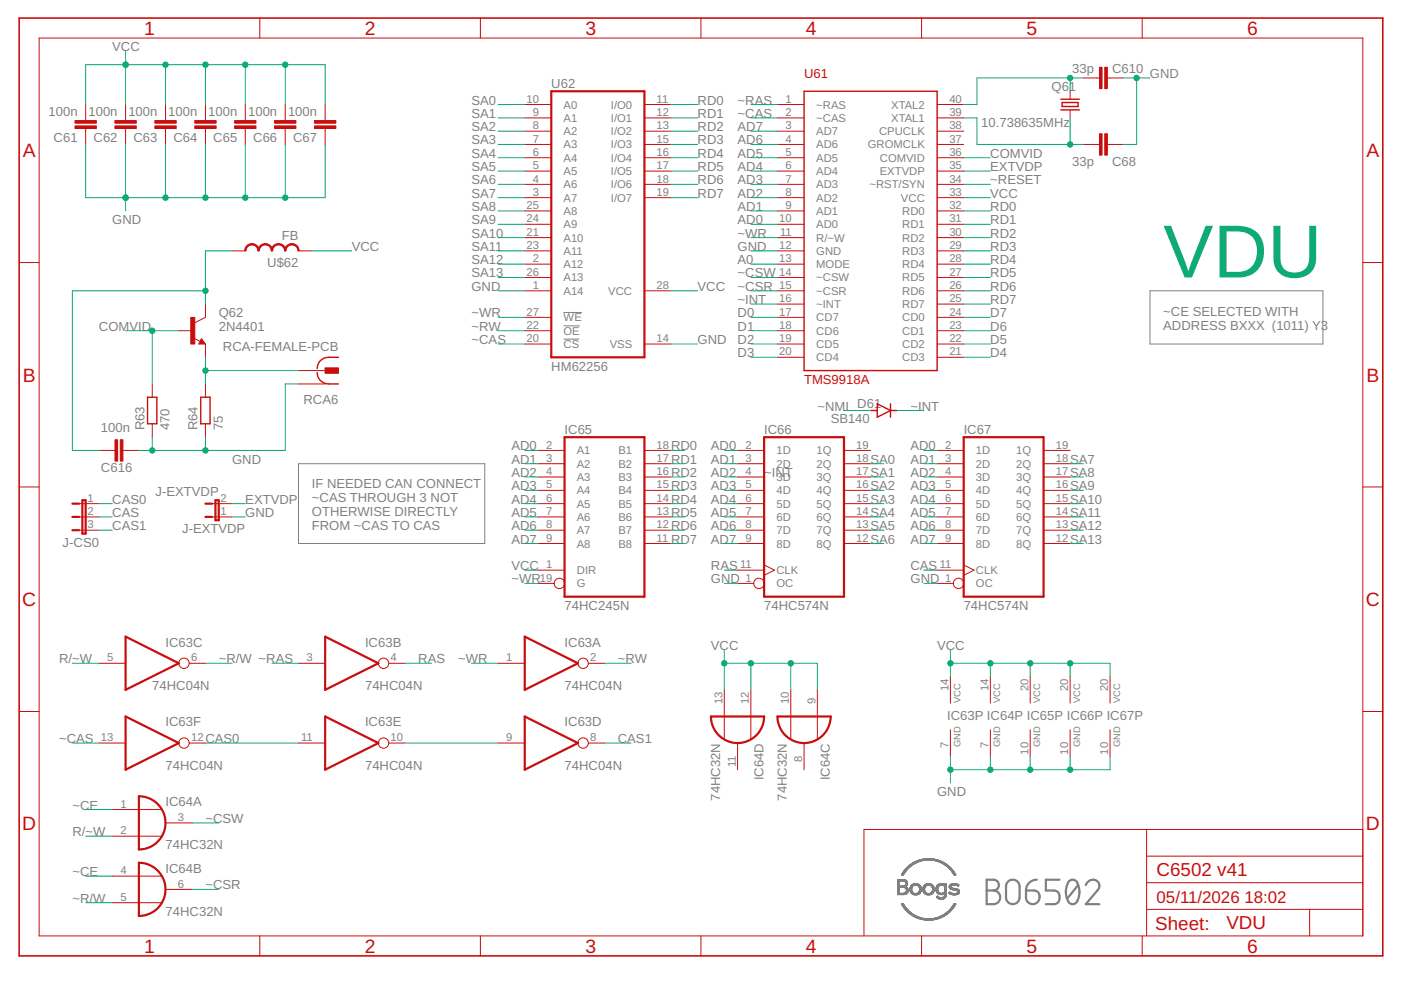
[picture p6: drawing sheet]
<svg xmlns="http://www.w3.org/2000/svg" width="297mm" height="210mm" viewBox="0 0 297 210" stroke-linecap="round" stroke-linejoin="round" font-family="sans-serif">
<g fill="none" stroke="#808080" stroke-width=".21">
<path d="M119.5 66.3h3.9M119.5 69.1h3.4M119.5 71.9h3.3M243.8 61.7h36.7v11.2h-36.7zM63.3 98.3h39.5v16.9h-39.5zM190.4 189.7h1.2M190.4 189.5h1.8M190.4 189.4h1.9M190.4 189.3h.3M190.4 189.2h.3M190.4 189.1h.3M190.4 189h.3"/>
<path d="M190.4 188.9h.3M190.4 188.8h.3M190.4 188.7h.3M190.4 188.6h.3M190.4 188.5h.3M190.4 188.4h.3M190.4 188.3h.3M190.4 188.2h.3M190.4 188.1h1.8M190.4 188l1.8 .1M190.4 188h1.6M190.4 187.8h1.8"/>
<path d="M190.4 187.8h.3M190.4 187.7h.3M190.4 187.6h.3M190.4 187.5h.3M190.4 187.4h.3M190.4 187.3h.3M190.4 187.2h.3M190.4 187.1h.3M190.4 187h.3M190.4 186.9h.3M190.4 186.8h.3M190.4 186.8h1.9"/>
<path d="M190.4 186.7l1.8 .1M190.4 186.7h1.8M190.4 186.6h1.7M190.4 186.6h1.6M190.4 186.5h1.5M191.1 191.6l.5 .1M191.1 185.5h.4M191.2 191.7h.4M191.2 191.7l.4 .1M191.2 185.4h.4M191.2 191.8h.4M191.2 185.3h.4"/>
<path d="M191.2 191.9h.5M191.3 191.9h.4M191.3 192h.4M191.3 185.2h.4M191.3 192h.5M191.4 192.1h.4M191.4 192.1l.5 .1M191.4 192.2h.5M191.4 188.2h.9M191.4 185h.5M191.5 192.2l.4 .1M191.5 184.9h.4"/>
<path d="M191.5 192.3h.5M191.6 192.3l.4 .1M191.6 185.4l-.5 .1M191.6 192.4h.4M191.6 186.8h.7M191.6 192.4h.5M191.6 185.3l-.4 .1M191.7 192.5h.4M191.7 185.3h-.4M191.7 192.6h.5M191.8 185.1l-.5 .1M191.8 192.7h.4"/>
<path d="M191.8 188.2h.5M191.8 186.9h.5M191.8 185.1h-.5M191.8 192.7h.5M191.8 185l-.4 .1M191.9 186.9h.5M191.9 192.8h.4M191.9 189.6l-1.5 .1M191.9 188.3h.5M191.9 192.8h.5M191.9 187h.5M191.9 184.9h-.4"/>
<path d="M192 192.9h.4M192 187.6h.4M192 187h.4M192 184.8h-.5M192 192.9l.5 .1M192 188.3h.4M192 189.6h-1.6M192 189.2h.5M192 187.5h.4M192 187.1h.4M192 184.8h-.4M192 188.4h.4"/>
<path d="M192.1 193h.5M192.1 189.1h.4M192.1 187.9l-1.7 .1M192.1 187.4h.3M192.1 187.3h.3M192.1 187.2h.3M192.1 184.7h-.5M192.1 188.4h.4M192.1 193l.5 .1M192.1 188.5h.4M192.1 189h.4M192.2 193.1h.5"/>
<path d="M192.2 189.5l-1.8 .1M192.2 189h.3M192.2 188.6h.3M192.2 188.5h.3M192.2 187.9h-1.8M192.2 184.6h-.5M192.2 188.9h.3M192.2 193.1l.5 .1M192.2 188.8h.3M192.2 188.7h.3M192.2 184.5h-.4M192.3 193.2h.5"/>
<path d="M192.3 187.8h-.6M192.3 184.4l-.5 .1M192.3 189.4l-1.9 .1M192.3 193.2l.5 .1M192.3 187.7l-.5 .1M192.3 184.4h-.4M192.4 193.3h.5M192.4 187.7h-.5M192.4 184.3l-.5 .1M192.4 193.3l.6 .1M192.4 189.3l-.7 .1M192.4 187.6h-.4"/>
<path d="M192.4 189.3h-.5M192.4 184.3h-.5M192.4 189.2l-.5 .1M192.5 184.2l-.5 .1M192.5 193.4h.5M192.5 193.4l.6 .1M192.5 184.2h-.5M192.6 184.1h-.5M192.6 193.5h.5M192.7 193.5l.5 .1M192.7 184h-.5M192.7 193.6h.6"/>
<path d="M192.8 193.7h.6M192.8 183.9h-.5M192.9 183.9h-.6M192.9 183.4h.6M192.9 193.8h.6M192.9 183.8h-.5M192.9 188.7h.4M192.9 188.6h.4M192.9 188.5h.4M192.9 188.4h.4M193 188.9h.4M193 188.8h.3"/>
<path d="M193 188.7h.3M193 188.3h.3M193 188.2h.3M193 193.8h.6M193 189h.4M193 188.1h.4M193 183.7l-.6 .1M193 189.1h.4M193 189.1h.5M193 188h.4M193 183.7h-.5M193.1 193.9h.6"/>
<path d="M193.1 189.2h.4M193.1 187.9h.4M193.1 189.2l.5 .1M193.1 189.3h.5M193.1 183.6l-.5 .1M193.1 193.9l.7 .1M193.2 189.3l.5 .1M193.2 183.6h-.6M193.2 194h.7M193.2 189.4h.6M193.3 189.4h1.7M193.3 183.5l-.6 .1"/>
<path d="M193.3 194l.7 .1M193.3 187.6h1.7M193.3 189.5h1.6M193.3 183.5h-.5M193.4 188.2h-.4M193.4 187.6h1.5M193.4 194.1h.7M193.4 189.5h1.5M193.4 188l-.4 .1M193.4 187.5h1.4M193.4 183.4l-.6 .1M193.5 194.1l.7 .1"/>
<path d="M193.5 189.6h1.3M193.5 187.9l-.5 .1M193.5 187.5h1.3M193.6 189.6h1.1M193.6 194.2h.7M193.6 187.8l-.5 .1M193.6 183.3l-.6 .1M193.6 183.3h-.6M193.7 194.2l.7 .1M193.7 187.8h-.6M193.7 187.4h.9M193.7 189.7h.9"/>
<path d="M193.7 183.2l-.6 .1M193.8 194.3h.7M193.8 187.7l-.6 .1M193.8 187.4h.7M193.8 183.2h-.6M193.8 194.4h.9M193.9 189.7h.5M193.9 183.1l-.6 .1M194 194.4h.8M194 187.7h-.8M194 183.1h-.7M194.1 194.5h.9"/>
<path d="M194.1 183h-.7M194.2 194.5h.9M194.2 183h-.7M194.3 194.6h1M194.3 187.7h.7M194.4 182.9h-.8M194.4 194.6h1.1M194.4 182.9h-.7M194.5 187.7l.6 .1M194.5 194.7h1.3M194.6 182.8h-.8M194.6 187.8h.5"/>
<path d="M194.7 187.8l.5 .1M194.7 194.7l1.3 .1M194.7 182.8h-.8M194.8 187.9h.4M194.8 187.9l.4 .1M194.8 194.8h4.2M194.8 188h.4M194.9 189.1h.3M194.9 188l.4 .1M194.9 182.7h-.9M194.9 189h.4M194.9 188.2h.4"/>
<path d="M194.9 188.1h.4M194.9 182.4h4M194.9 188.8h.4M194.9 188.3h.4M195 188.8h.3M195 188.4h.3M195 188.3h.3M195 188.7h.3M195 188.6h.3M195 188.5h.3M195 182.6l-.9 .1M195 194.8h3.8"/>
<path d="M195 182.3h3.8M195.1 189.4h-.7M195.1 189.3l-.6 .1M195.1 189.3h-.5M195.2 189.2l-.5 .1M195.2 194.9h3.4M195.2 189.2h-.4M195.2 182.6h-1M195.2 189.1h-.4M195.3 189h-.4M195.3 182.2h3.2M195.3 188.9h-.4"/>
<path d="M195.3 182.5l-1 .1M195.4 194.9h3M195.5 182.2h2.8M195.6 195h2.6M195.6 182.5h-1.2M195.7 188.7h.3M195.7 188.6h.3M195.7 188.5h.3M195.7 188.4h.3M195.7 188.8h.3M195.7 188.3h.3M195.7 188.9h.4"/>
<path d="M195.7 188.8h.4M195.7 188.2h.4M195.7 189h.4M195.7 189.1h.5M195.7 182.1h2.3M195.8 188h.4M195.8 189.1h.4M195.8 189.2h.5M195.9 189.3h.5M195.9 182.4l-1.3 .1M195.9 189.3l.6 .1M196 189.4h.6"/>
<path d="M196 189.4h1.7M196 182.1h1.8M196 195.1h1.8M196.1 189.5h1.6M196.1 188.3h-.4M196.1 187.6h1.6M196.1 189.5h1.5M196.1 188.1h-.4M196.2 188l-.5 .1M196.2 187.5h1.4M196.2 189.6h1.3M196.2 188h-.4"/>
<path d="M196.2 187.5h1.3M196.3 187.9h-.5M196.3 182.4h-1.6M196.3 189.6h1.1M196.3 187.8l-.5 .1M196.4 187.8h-.5M196.4 187.4h1M196.4 195.1h1M196.4 189.7h.9M196.5 187.7l-.6 .1M196.5 187.4h.7M196.6 189.7h.5"/>
<path d="M196.7 187.7h-.7M197 187.7h.8M197.2 189.4h.6M197.3 187.7h.5M197.4 187.8h.5M197.4 189.3h.5M197.4 187.8l.5 .1M197.5 187.9h.4M197.5 187.9h.5M197.5 182.4h1.6M197.6 188h.4M197.6 188.1h.4"/>
<path d="M197.7 188.9h.3M197.7 188.2h.3M197.7 188.8h.4M197.7 188.3h.4M197.7 187.6h-1.7M197.7 188.7h.4M197.7 188.6h.4M197.7 188.5h.4M197.7 188.4h.4M197.8 189.3l-.5 .1M197.9 189.2l-.5 .1M197.9 182.4l1.3 .1"/>
<path d="M198 189.2h-.5M198 189.1h-.5M198 189.1h-.4M198 189h-.4M198 189h-.3M198.1 188.8l-.4 .1M198.2 182.5h1.2M198.5 188.8h.3M198.5 188.7h.3M198.5 188.6h.3M198.5 188.5h.3M198.5 188.4h.3"/>
<path d="M198.5 182.5l1 .1M198.5 188.3h.3M198.5 189h.4M198.5 188.9h.4M198.5 188.1h.4M198.5 190.2h.6M198.5 189.1h.4M198.6 190.1h.3M198.6 189.1h.4M198.6 190.2h.5M198.6 189.2h.4M198.6 187.9h.4"/>
<path d="M198.6 182.6h1M198.6 190.3h.7M198.6 189.2h.5M198.6 189.3h.6M198.7 190.3h1.7M198.7 190h.1M198.7 189.3l.6 .1M198.7 190.4h1.7M198.8 190h.1M198.8 189.4h1.8M198.8 190.4h1.5M198.8 182.6l.9 .1"/>
<path d="M198.8 188.3h-.3M198.8 187.6h1.8M198.9 190.5h1.3M198.9 189.5h1.7M198.9 188.2h-.4M198.9 189.5h1.3M198.9 188l-.4 .1M198.9 182.7h.9M198.9 188h-.4M199 190.5h1.1M199 187.9l-.4 .1M199 187.5h1.2"/>
<path d="M199.1 190.6h.9M199.1 189.6h1M199.1 194.7l-1.3 .1M199.1 187.8l-.5 .1M199.1 182.8h.8M199.1 187.8h-.4M199.1 187.4h.9M199.2 189.6h.8M199.2 182.8h.8M199.2 187.7l-.5 .1M199.3 194.7h-1.3M199.3 187.4h.6"/>
<path d="M199.3 190.6h.5M199.3 182.9h.8M199.4 194.6h-1.1M199.4 189.7h.4M199.4 182.9h.8M199.5 187.7h-.8M199.5 194.6h-1M199.6 183h.7M199.6 194.5h-.9M199.7 183h.7M199.7 194.5h-.9M199.8 187.7h.8"/>
<path d="M199.8 183.1h.6M199.8 194.4h-.8M199.9 189.4h.7M199.9 183.1l.7 .1M200 194.4h-.9M200 183.2h.6M200 187.7h.6M200 189.3h.6M200 194.3h-.7M200.1 183.2l.6 .1M200.1 190.1h.4M200.1 189.3h.5"/>
<path d="M200.1 187.8h.5M200.2 194.2l-.8 .1M200.2 190.1h.4M200.2 187.8h.4M200.2 183.3h.5M200.2 193.8h.6M200.2 190h.4M200.2 189.2h.4M200.2 194.2h-.7M200.2 183.3l.7 .1M200.2 189.9h.4M200.2 189.1h.4"/>
<path d="M200.2 187.9h.4M200.3 189.9h.3M200.3 189.8h.3M200.3 189.7h.3M200.3 189.6h.3M200.3 189.5h.3M200.3 189.1h.3M200.3 189h.3M200.3 188.9h.3M200.3 188.8h.3M200.3 188.7h.3M200.3 188.6h.3"/>
<path d="M200.3 188.5h.3M200.3 188.4h.3M200.3 188.3h.3M200.3 188.2h.3M200.3 188.1h.3M200.3 188h.3M200.3 187.9h.3M200.3 187.5h.3M200.3 187.4h.3M200.3 183.4h.6M200.3 194.1l-.7 .1M200.4 183.4l.6 .1"/>
<path d="M200.4 194.1h-.7M200.4 190.3h-.6M200.5 183.5h.5M200.5 194l-.7 .1M200.5 190.2h-.5M200.5 183.5l.6 .1M200.6 194h-.7M200.6 189.9l-.4 .1M200.6 183.6h.6M200.6 189.7l-.3 .1M200.6 187.6h-1.8M200.6 187.5h-1.7"/>
<path d="M200.7 193.9l-.7 .1M200.7 183.6l.5 .1M200.7 193.9h-.6M200.7 183.7h.6M200.8 183.7l.6 .1M200.9 183.8h.5M200.9 193.8h-.6M200.9 183.9h.6M201 193.7h-.6M201 183.9h.5M201 184h.6M201.1 193.6h-.6"/>
<path d="M201.1 184h.5M201.1 193.5l-.5 .1M201.2 189.4h2.1M201.2 189.4h.8M201.2 184.1h.5M201.2 193.5h-.5M201.2 189.3l.6 .1M201.2 189.3h.5M201.3 193.5h-.6M201.3 193h.4M201.3 189.5h2M201.3 189.2l.3 .1"/>
<path d="M201.3 188.1h.3M201.3 188l.3 .1M201.3 188h.3M201.3 187.9h.3M201.3 184.2h.5M201.3 188.2h.4M201.3 189.2h.2M201.3 189.1h.1M201.3 188.3h.7M201.3 188.2h.5M201.3 193.4h-.5M201.3 189.5h1.9"/>
<path d="M201.3 188.3h.9M201.3 184.2l.5 .1M201.4 193.3l-.6 .1M201.4 188.4h1.2M201.4 184.3h.4M201.4 187.6h1.9M201.4 193.3h-.5M201.4 188.4h1.4M201.4 184.3l.5 .1M201.5 188.5h1.6M201.5 184.4h.5M201.5 193.2l-.5 .1"/>
<path d="M201.5 189.6h1.6M201.5 193.2h-.5M201.5 187.5h1.7M201.5 184.4l.5 .1M201.6 184.5h.4M201.6 193.1l-.5 .1M201.6 188.5l1.5 .1M201.6 187.5h1.5M201.6 189.6h1.4M201.6 184.6h.5M201.6 193.1h-.5M201.6 192.6h.5"/>
<path d="M201.6 187.9l-.3 .1M201.7 188.6h1.5M201.7 193l-.5 .1M201.7 187.8l-.4 .1M201.7 184.7h.4M201.7 187.8h-.4M201.7 187.4h1.2M201.7 184.7h.5M201.8 192.9l-.5 .1M201.8 184.8h.4M201.8 189.7h1M201.8 184.8h.5"/>
<path d="M201.8 192.9h-.4M201.8 188.6h1.5M201.9 192.8h-.5M201.9 187.7l-.6 .1M201.9 184.9h.4M201.9 192.8h-.4M201.9 187.4h.9M201.9 185h.5M202 192.2h.4M202 185l.4 .1M202 192.7h-.5M202 185.1h.4"/>
<path d="M202 192.6h-.4M202 192h.5M202 189.7h.6M202 188.7h1.3M202 185.1h.5M202.1 191.9h.4M202.1 185.2h.4M202.1 185.2l.4 .1M202.1 192.5h-.4M202.1 187.7h-.8M202.1 185.3h.5M202.2 191.8h.4"/>
<path d="M202.2 192.4l-.5 .1M202.2 185.3l.4 .1M202.2 192.4h-.5M202.2 185.4h.4M202.2 185.4l.4 .1M202.2 192.3l-.4 .1M202.3 185.5h.4M202.3 192.3h-.5M202.3 192.2l-.4 .1M202.4 192.2h-.5M202.4 192.1h-.4M202.5 192h-.4"/>
<path d="M202.5 188.7h.8M202.5 191.9h-.4M202.5 187.7h.8M202.6 191.7l-.4 .1M202.6 191.7h-.4M202.7 191.6l-.5 .1M202.7 188.8h.7M202.8 187.7h.5M202.9 188.8h.5M203 189.3h.4M203 188.9h.4M203 187.8h.2"/>
<path d="M203.1 189h.3M203.1 187.8h.1M203.1 189.1h.3M203.3 189.4h-.5M203.4 189.3l-.5 .1M203.4 189.2l-.4 .1M203.4 189.2h-.3"/>
</g>
<path d="M209.2 186.5h1.4a1.14 1.14 0 0 1 1.2 1.2 1.14 1.14 0 0 1-1.2 1.1 1.45 1.45 0 0 1 1.5 1.5 1.45 1.45 0 0 1-1.5 1.4h-1.4zM209.2 188.8h1.4M213.8 186.8a1.45 1.45 0 0 1 1.6-.1 1.45 1.45 0 0 1 .8 1.3v2.3a1.44 1.44 0 0 1-1.5 1.4 1.44 1.44 0 0 1-1.4-1.4v-2.7zM217.5 188.8h1.7a1.45 1.45 0 0 1 1.2 1.6 1.45 1.45 0 0 1-1.5 1.3 1.45 1.45 0 0 1-1.4-1.4zM219.8 186.5a2.26 2.26 0 0 0-2.3 2.3M224.6 186.5h-2.9v2.3h1.8a1.48 1.48 0 0 1 1.2 1.5 1.48 1.48 0 0 1-1.2 1.4h-1.8M226.7 186.8a1.17 1.17 0 0 1 1.2-.2 1.17 1.17 0 0 1 .7 1.1 3.8 3.8 0 0 1-.7 3.9 1.19 1.19 0 0 1-1.7-1.1 4.2 4.2 0 0 1 .5-3.7zM228.6 187.7l-2.3 2.8M230.2 187.7a1.43 1.43 0 0 1 1.8-1.2 1.43 1.43 0 0 1 1 1.9l-2.8 3.3h2.9" fill="none" stroke="#808080" stroke-width=".47"/>
<g fill="none" stroke="#c90d0c" stroke-width=".21">
<path d="M8.3 8.1h280.6v190.3h-280.6zM55.1 3.8v4.3M101.9 3.8v4.3M148.6 3.8v4.3M195.4 3.8v4.3M226.9 19.3v1.7M229.7 16.5h3.4M234.8 16.5h3.4M242.2 3.8v4.3M18.2 22.2v3.3M18.2 27.2v3.4M26.6 22.2v3.3"/>
<path d="M26.6 27.2v3.4M35.1 22.2v3.3M35.1 27.2v3.4M43.6 22.2v3.3M43.6 27.2v3.4M52 22.2v3.3M52 27.2v3.4M60.5 22.2v3.3M60.5 27.2v3.4M68.9 22.2v3.3M68.9 27.2v3.4M111.3 22.2h5.6"/>
<path d="M111.3 25h5.6M111.3 27.8h5.6M111.3 30.6h5.6M111.3 33.4h5.6M111.3 36.3h5.6M111.3 39.1h5.6M136.6 22.2h5.7M136.6 25h5.7M136.6 27.8h5.7M136.6 30.6h5.7M136.6 33.4h5.7M136.6 36.3h5.7"/>
<path d="M136.6 39.1h5.7M164.8 22.2h5.7M164.8 25h5.7M164.8 27.8h5.7M164.8 30.6h5.7M164.8 33.4h5.7M164.8 36.3h5.7M164.8 39.1h5.7M198.7 22.2h5.6M198.7 25h5.6M198.7 27.8h5.6M198.7 30.6h5.6"/>
<path d="M198.7 33.4h5.6M198.7 36.3h5.6M198.7 39.1h5.6M226.9 23.3v1.7M229.7 30.6h3.4M234.8 30.6h3.4M4.1 55.7h4.2M49.2 53.2h2.8M63.3 53.2h2.8M111.3 41.9h5.6M111.3 44.7h5.6M111.3 47.6h5.6"/>
<path d="M111.3 50.4h5.6M111.3 53.2h5.6M111.3 56h5.6M111.3 58.8h5.6M136.6 41.9h5.7M164.8 41.9h5.7M164.8 44.7h5.7M164.8 47.6h5.7M164.8 50.4h5.7M164.8 53.2h5.7M164.8 56h5.7M164.8 58.8h5.7"/>
<path d="M198.7 41.9h5.6M198.7 44.7h5.6M198.7 47.6h5.6M198.7 50.4h5.6M198.7 53.2h5.6M198.7 56h5.6M198.7 58.8h5.6M288.9 55.7h4.3M37.9 70.1h2.8M41.1 71.7l1.3 .7M42.7 71.8l.9 1.1h-1.5zM43.6 64.5v2.8l-2.3 1.1"/>
<path d="M43.6 72.9v2.9M63.3 78.6h5.6M111.3 61.7h5.6M111.3 67.3h5.6M111.3 70.1h5.6M111.3 72.9h5.6M136.6 61.7h5.7M136.6 72.9h5.7M164.8 61.7h5.7M164.8 64.5h5.7M164.8 67.3h5.7M164.8 70.1h5.7"/>
<path d="M164.8 72.9h5.7M164.8 75.8h5.7M198.7 61.7h5.6M198.7 64.5h5.6M198.7 67.3h5.6M198.7 70.1h5.6M198.7 72.9h5.6M198.7 75.8h5.6M21 95.5h3.4M26.1 95.5h3.3M32.3 81.4v2.8M32.3 89.9v2.8"/>
<path d="M43.6 81.4v2.8M43.6 89.9v2.8M63.3 81.4h5.6M114.1 95.5h5.6M114.1 98.3h5.6M136.6 95.5h5.7M136.6 98.3h5.7M156.4 95.5h5.6M156.4 98.3h5.6M178.9 95.5h5.7M178.9 98.3h5.7M198.7 95.5h5.6"/>
<path d="M198.7 98.3h5.6M221.3 95.5h5.6M221.3 98.3h5.6M4.1 103.3h4.2M16.8 112.4h4.2M16.8 109.6h4.2M16.8 106.8h4.2M45 109.6h4.2M45 106.8h4.2M114.1 112.4h5.6M114.1 109.6h5.6M114.1 106.8h5.6"/>
<path d="M114.1 101.1h5.6M114.1 104h5.6M114.1 115.2h5.6M136.6 112.4h5.7M136.6 109.6h5.7M136.6 106.8h5.7M136.6 101.1h5.7M136.6 104h5.7M136.6 115.2h5.7M156.4 112.4h5.6M156.4 109.6h5.6M156.4 106.8h5.6"/>
<path d="M156.4 101.1h5.6M156.4 104h5.6M156.4 115.2h5.6M162 119.8l2.2 1.1-2.2 1.1M178.9 112.4h5.7M178.9 109.6h5.7M178.9 106.8h5.7M178.9 101.1h5.7M178.9 104h5.7M178.9 115.2h5.7M198.7 112.4h5.6M198.7 109.6h5.6"/>
<path d="M198.7 106.8h5.6M198.7 101.1h5.6M198.7 104h5.6M198.7 115.2h5.6M204.3 119.8l2.2 1.1-2.2 1.1M221.3 112.4h5.6M221.3 109.6h5.6M221.3 106.8h5.6M221.3 101.1h5.6M221.3 104h5.6M221.3 115.2h5.6M288.9 103.3h4.3"/>
<path d="M114.1 123.7h3.4M114.1 120.9h5.6M156.4 123.7h3.4M156.4 120.9h5.6M198.7 123.7h3.4M198.7 120.9h5.6M4.1 150.9h4.2M21 140.6h5.6M21 157.5h5.6M40.1 140.6h3.5M40.1 157.5h3.5M63.3 140.6h5.6"/>
<path d="M63.3 157.5h5.6M82.4 140.6h3.5M82.4 157.5h3.5M105.6 140.6h5.7M105.6 157.5h5.7M124.7 140.6h3.5M124.7 157.5h3.5M153.6 146.3v10.4M156.4 157.5v5.7M159.2 146.3v10.4M167.7 146.3v10.4M170.5 157.5v5.7"/>
<path d="M173.3 146.3v10.4M201.5 143.4v5.7M201.5 154.7v5.7M210 143.4v5.7M210 154.7v5.7M218.4 143.4v5.7M218.4 154.7v5.7M226.9 143.4v5.7M226.9 154.7v5.7M235.4 143.4v5.7M235.4 154.7v5.7M288.9 150.9h4.3"/>
<path d="M23.8 171.6h10.4M23.8 177.3h10.4M35.1 174.5h5.6M243.1 175.9v22.5M288.9 175.9h-105.7v22.5M23.8 185.8h10.4M23.8 191.4h10.4M35.1 188.6h5.6M55.1 198.4v4.3M101.9 198.4v4.3M148.6 198.4v4.3M195.4 198.4v4.3"/>
<path d="M242.2 198.4v4.3M243.1 192.8h45.8M243.1 187.2h45.8M243.1 181.5h45.8M277.7 192.8v5.6"/>
<circle cx="118.6" cy="123.7" r="1.1"/>
<circle cx="160.9" cy="123.7" r="1.1"/>
<circle cx="203.2" cy="123.7" r="1.1"/>
<circle cx="39" cy="157.5" r="1.1"/>
<circle cx="39" cy="140.6" r="1.1"/>
<circle cx="81.3" cy="140.6" r="1.1"/>
<circle cx="81.3" cy="157.5" r="1.1"/>
<circle cx="123.6" cy="157.5" r="1.1"/>
<circle cx="123.6" cy="140.6" r="1.1"/>
</g>
<path d="M4.1 3.8h289.1v198.9h-289.1z" fill="none" stroke="#c90d0c" stroke-width=".34"/>
<g fill="#c90d0c" stroke="#c90d0c" stroke-width=".21">
<path d="M24.4 25.6h4.5v.5h-4.5z"/>
<path d="M24.4 26.7h4.5v.5h-4.5z"/>
<path d="M15.9 25.6h4.5v.5h-4.5z"/>
<path d="M15.9 26.7h4.5v.5h-4.5z"/>
<path d="M32.8 25.6h4.6v.5h-4.6z"/>
<path d="M32.8 26.7h4.6v.5h-4.6z"/>
<path d="M41.3 25.6h4.5v.5h-4.5z"/>
<path d="M41.3 26.7h4.5v.5h-4.5z"/>
<path d="M49.7 25.6h4.6v.5h-4.6z"/>
<path d="M49.7 26.7h4.6v.5h-4.6z"/>
<path d="M58.2 25.6h4.5v.5h-4.5z"/>
<path d="M58.2 26.7h4.5v.5h-4.5z"/>
<path d="M66.7 25.6h4.5v.5h-4.5z"/>
<path d="M66.7 26.7h4.5v.5h-4.5z"/>
<path d="M233.1 14.3h.6v4.5h-.6z"/>
<path d="M234.2 14.3h.6v4.5h-.6z"/>
<path d="M233.1 28.4h.6v4.5h-.6z"/>
<path d="M234.2 28.4h.6v4.5h-.6z"/>
<path d="M24.4 93.2h.5v4.6h-.5z"/>
<path d="M25.5 93.2h.6v4.6h-.6z"/>
<path d="M40.4 67.3h.9v5.6h-.9z"/>
<path d="M68.9 78h2.9v1.1h-2.9z"/>
</g>
<g fill="none" stroke="#c90d0c" stroke-width=".3">
<path d="M170.5 19.3h28.2v59.3h-28.2zM224.9 21h4M224.9 23.3h4M225.2 21.7h3.4v.9h-3.4zM42.7 72.4l.1 .3h-.4l.3-.6 .6 .7h-.9M67.2 79a2.4 2.4 0 0 0 2.4 2.4h2.2M71.8 75.8h-2.2a2.4 2.4 0 0 0-2.4 2.3M31.3 84.2h2v5.7h-2zM42.6 84.2h1.9v5.7h-1.9zM184.6 87h1.4M186 85.6l2.8 1.4-2.8 1.5zM188.8 85.6v2.9"/>
<path d="M188.8 87h1.4"/>
</g>
<g fill="none" stroke="#c90d0c" stroke-width=".47">
<path d="M116.9 19.3h19.7v56.5h-19.7zM119.7 92.7h16.9v33.8h-16.9zM162 92.7h16.9v33.8h-16.9zM204.3 92.7h17v33.8h-17zM15.3 112.4h1.5M15.3 109.6h1.5M15.3 106.8h1.5M17.5 106.1h.7v7h-.7zM43.6 109.6h1.4M43.6 106.8h1.4M45.7 106.1h.7v4.2h-.7zM26.6 135l11.3 5.6-11.3 5.7z"/>
<path d="M68.9 135l11.3 5.6-11.3 5.7zM111.3 135l11.2 5.6-11.2 5.7zM26.6 151.9l11.3 5.6-11.3 5.7zM68.9 151.9l11.3 5.6-11.3 5.7zM111.3 151.9l11.2 5.6-11.2 5.7zM150.7 151.9h11.3a5.6 5.6 0 0 1-5.6 5.7 5.6 5.6 0 0 1-5.7-5.7zM164.8 151.9h11.3a5.6 5.6 0 0 1-5.6 5.7 5.6 5.6 0 0 1-5.7-5.7zM29.4 168.8a5.6 5.6 0 0 1 5.7 5.7 5.6 5.6 0 0 1-5.7 5.6zM29.4 182.9a5.6 5.6 0 0 1 5.7 5.7 5.6 5.6 0 0 1-5.7 5.6z"/>
</g>
<g fill="#c90d0c" stroke="#c90d0c" stroke-width=".21">
<path d="M52.3 52.1l.6-.4 .5-.1v.3l-.8 .3-.3 .4-.1 .6h-.3v-.5z" fill-rule="evenodd"/>
<path d="M53.4 51.6a1.52 1.52 0 0 1 1.6 1.6h-.3l-.3-.8-.4-.4-.6-.1z" fill-rule="evenodd"/>
<path d="M55.1 52.1l.6-.4 .5-.1v.3l-.7 .3-.4 .4-.1 .6h-.3l.1-.5z" fill-rule="evenodd"/>
<path d="M56.2 51.6a1.55 1.55 0 0 1 1.6 1.6h-.3l-.3-.8-.4-.4-.6-.1z" fill-rule="evenodd"/>
<path d="M58 52.1l.5-.4 .6-.1v.3l-.6 .1-.4 .4-.3 .8h-.3l.1-.5z" fill-rule="evenodd"/>
<path d="M59.1 51.6a1.52 1.52 0 0 1 1.5 1.6h-.3l-.3-.8-.4-.4-.5-.1z" fill-rule="evenodd"/>
<path d="M60.8 52.1l.6-.4 .5-.1v.3l-.6 .1-.4 .4-.3 .8h-.3l.1-.5z" fill-rule="evenodd"/>
<path d="M61.9 51.6a1.52 1.52 0 0 1 1.5 1.6h-.2l-.3-.8-.5-.4-.5-.1z" fill-rule="evenodd"/>
</g>
<g fill="none" stroke="#0dab76" stroke-width=".21">
<path d="M26.6 10.9v11.3M35.1 13.7v8.5M43.6 13.7v8.5M52 13.7v8.5M60.5 13.7v8.5M226.9 16.5v2.8M229.7 16.5h-22.6v5.7h-2.8M238.2 16.5h5.6M241 16.5v14.1h-2.8M18.2 30.6v11.3h50.7v-11.3M18.2 22.2v-8.5h50.7v8.5M26.6 30.6v14.1"/>
<path d="M35.1 30.6v11.3M43.6 30.6v11.3M52 30.6v11.3M60.5 30.6v11.3M105.6 30.6h5.7M105.6 22.2h5.7M105.6 25h5.7M105.6 27.8h5.7M105.6 33.4h5.7M105.6 36.3h5.7M105.6 39.1h5.7M142.3 30.6h5.6"/>
<path d="M142.3 22.2h5.6M142.3 25h5.6M142.3 27.8h5.6M142.3 33.4h5.6M142.3 36.3h5.6M142.3 39.1h5.6M159.2 30.6h5.6M159.2 22.2h5.6M159.2 25h5.6M159.2 27.8h5.6M159.2 33.4h5.6M159.2 36.3h5.6"/>
<path d="M159.2 39.1h5.6M204.3 25h2.8v5.6h22.6M204.3 33.4h5.7M204.3 36.3h5.7M204.3 39.1h5.7M226.9 25v5.6M49.2 53.2h-5.6v11.3M66.1 53.2h8.5M105.6 56h5.7M105.6 41.9h5.7M105.6 53.2h5.7M105.6 44.7h5.7"/>
<path d="M105.6 47.6h5.7M105.6 50.4h5.7M105.6 58.8h5.7M142.3 41.9h5.6M159.2 56h5.6M159.2 41.9h5.6M159.2 53.2h5.6M159.2 44.7h5.6M159.2 47.6h5.6M159.2 50.4h5.6M159.2 58.8h5.6M204.3 56h5.7"/>
<path d="M204.3 41.9h5.7M204.3 53.2h5.7M204.3 44.7h5.7M204.3 47.6h5.7M204.3 50.4h5.7M204.3 58.8h5.7M26.6 70.1h11.3M32.3 70.1v11.3M43.6 75.8v5.6M43.6 61.7h-28.3v33.8h5.7M43.6 78.6h19.7M105.6 67.3h5.7"/>
<path d="M105.6 70.1h5.7M105.6 72.9h5.7M105.6 61.7h5.7M142.3 72.9h5.6M142.3 61.7h5.6M159.2 67.3h5.6M159.2 70.1h5.6M159.2 72.9h5.6M159.2 75.8h5.6M159.2 61.7h5.6M159.2 64.5h5.6M204.3 67.3h5.7"/>
<path d="M204.3 70.1h5.7M204.3 72.9h5.7M204.3 75.8h5.7M204.3 61.7h5.7M204.3 64.5h5.7M32.3 92.7v2.8M43.6 92.7v2.8M63.3 81.4h-2.8v14.1h-31.1M111.3 95.5h2.8M111.3 98.3h2.8M142.3 95.5h2.8M142.3 98.3h2.8"/>
<path d="M153.6 95.5h2.8M153.6 98.3h2.8M178.9 87h5.7M184.6 98.3h2.8M190.2 87h5.7M195.9 95.5h2.8M195.9 98.3h2.8M226.9 98.3h2.8M21 109.6h2.8M21 106.8h2.8M21 112.4h2.8M49.2 109.6h2.8"/>
<path d="M49.2 106.8h2.8M111.3 109.6h2.8M111.3 101.1h2.8M111.3 104h2.8M111.3 106.8h2.8M111.3 112.4h2.8M111.3 115.2h2.8M142.3 109.6h2.8M142.3 101.1h2.8M142.3 104h2.8M142.3 106.8h2.8M142.3 112.4h2.8"/>
<path d="M142.3 115.2h2.8M153.6 109.6h2.8M153.6 101.1h2.8M153.6 104h2.8M153.6 106.8h2.8M153.6 112.4h2.8M153.6 115.2h2.8M184.6 109.6h2.8M184.6 101.1h2.8M184.6 104h2.8M184.6 106.8h2.8M184.6 112.4h2.8"/>
<path d="M184.6 115.2h2.8M195.9 109.6h2.8M195.9 101.1h2.8M195.9 104h2.8M195.9 106.8h2.8M195.9 112.4h2.8M195.9 115.2h2.8M226.9 109.6h2.8M226.9 101.1h2.8M226.9 104h2.8M226.9 106.8h2.8M226.9 112.4h2.8"/>
<path d="M226.9 115.2h2.8M111.3 123.7h2.8M111.3 120.9h2.8M153.6 123.7h2.8M153.6 137.8v8.5M153.6 120.9h2.8M195.9 123.7h2.8M195.9 120.9h2.8M201.5 137.8v5.6M15.3 140.6h5.7M15.3 157.5h5.7M43.6 140.6h5.6"/>
<path d="M43.6 157.5h19.7M57.7 140.6h5.6M85.9 140.6h5.6M85.9 157.5h19.7M100 140.6h5.6M128.2 140.6h5.6M128.2 157.5h5.6M153.6 140.6h19.7v5.7M159.2 140.6v5.7M167.7 140.6v5.7M201.5 140.6h33.9v2.8M210 140.6v2.8"/>
<path d="M218.4 140.6v2.8M226.9 140.6v2.8M18.2 171.6h5.6M18.2 177.3h5.6M40.7 174.5h5.7M201.5 160.4v5.6M210 160.4v2.8M218.4 160.4v2.8M226.9 160.4v2.8M235.4 160.4v2.8h-33.9M18.2 185.8h5.6M18.2 191.4h5.6"/>
<path d="M40.7 188.6h5.7"/>
</g>
<g fill="#0dab76" stroke="#0dab76" stroke-width=".21">
<circle cx="26.6" cy="41.9" r=".57"/>
<circle cx="52" cy="41.9" r=".57"/>
<circle cx="43.6" cy="41.9" r=".57"/>
<circle cx="35.1" cy="41.9" r=".57"/>
<circle cx="60.5" cy="41.9" r=".57"/>
<circle cx="201.5" cy="163.2" r=".57"/>
<circle cx="210" cy="163.2" r=".57"/>
<circle cx="226.9" cy="163.2" r=".57"/>
<circle cx="218.4" cy="163.2" r=".57"/>
<circle cx="241" cy="16.5" r=".57"/>
<circle cx="32.3" cy="95.5" r=".57"/>
<circle cx="43.6" cy="95.5" r=".57"/>
<circle cx="26.6" cy="13.7" r=".57"/>
<circle cx="35.1" cy="13.7" r=".57"/>
<circle cx="43.6" cy="13.7" r=".57"/>
<circle cx="52" cy="13.7" r=".57"/>
<circle cx="60.5" cy="13.7" r=".57"/>
<circle cx="167.7" cy="140.6" r=".57"/>
<circle cx="159.2" cy="140.6" r=".57"/>
<circle cx="153.6" cy="140.6" r=".57"/>
<circle cx="201.5" cy="140.6" r=".57"/>
<circle cx="210" cy="140.6" r=".57"/>
<circle cx="226.9" cy="140.6" r=".57"/>
<circle cx="218.4" cy="140.6" r=".57"/>
<circle cx="32.3" cy="70.1" r=".57"/>
<circle cx="226.9" cy="16.5" r=".57"/>
<circle cx="226.9" cy="30.6" r=".57"/>
<circle cx="43.6" cy="78.6" r=".57"/>
<circle cx="43.6" cy="61.7" r=".57"/>
</g>
<text font-size="15.9" fill="#0dab76" x="246.6" y="58.8">VDU</text>
<g font-size="4.1" fill="#c90d0c">
<text x="30.6" y="7.4">1</text>
<text x="77.3" y="7.4">2</text>
<text x="124.1" y="7.4">3</text>
<text x="170.9" y="7.4">4</text>
<text x="217.7" y="7.4">5</text>
<text x="264.4" y="7.4">6</text>
<text x="4.8" y="33.3">A</text>
<text x="289.7" y="33.3">A</text>
<text x="4.8" y="80.9">B</text>
<text x="289.7" y="80.9">B</text>
<text x="4.7" y="128.5">C</text>
<text x="289.6" y="128.5">C</text>
<text x="4.7" y="176.1">D</text>
<text x="289.6" y="176.1">D</text>
<text x="30.6" y="202">1</text>
<text x="77.3" y="202">2</text>
<text x="124.1" y="202">3</text>
<text x="170.9" y="202">4</text>
<text x="217.7" y="202">5</text>
<text x="264.4" y="202">6</text>
</g>
<g font-size="4" fill="#c90d0c">
<text x="245.2" y="185.7">C6502 v41</text>
<text x="244.9" y="197.2">Sheet:</text>
<text x="260" y="197">VDU</text>
</g>
<g font-size="3.6" fill="#c90d0c">
<text x="245.2" y="191.4">05/11/2026</text>
<text x="263.8" y="191.4">18:02</text>
</g>
<g font-size="2.8" fill="#808080">
<text x="23.8" y="10.9">VCC</text>
<text x="227.3" y="15.4">33p</text>
<text x="235.8" y="15.4">C610</text>
<text x="243.8" y="16.5">GND</text>
<text x="100" y="22.2">SA0</text>
<text x="116.9" y="18.6">U62</text>
<text x="147.9" y="22.2">RD0</text>
<text x="156.4" y="22.2">~RAS</text>
<text x="222.9" y="19.4">Q61</text>
<text x="10.3" y="24.6">100n</text>
<text x="18.8" y="24.6">100n</text>
<text x="27.2" y="24.6">100n</text>
<text x="35.7" y="24.6">100n</text>
<text x="44.1" y="24.6">100n</text>
<text x="52.6" y="24.6">100n</text>
<text x="61.1" y="24.6">100n</text>
<text x="100" y="25">SA1</text>
<text x="100" y="27.8">SA2</text>
<text x="147.9" y="25">RD1</text>
<text x="147.9" y="27.8">RD2</text>
<text x="156.4" y="27.8">AD7</text>
<text x="156.4" y="25">~CAS</text>
<text x="208" y="27">10.738635MHz</text>
<text x="11.4" y="30.2">C61</text>
<text x="19.8" y="30.2">C62</text>
<text x="28.3" y="30.2">C63</text>
<text x="36.8" y="30.2">C64</text>
<text x="45.2" y="30.2">C65</text>
<text x="53.7" y="30.2">C66</text>
<text x="62.1" y="30.2">C67</text>
<text x="100" y="30.6">SA3</text>
<text x="100" y="33.5">SA4</text>
<text x="147.9" y="30.6">RD3</text>
<text x="147.9" y="33.5">RD4</text>
<text x="156.4" y="33.5">AD5</text>
<text x="156.4" y="30.6">AD6</text>
<text x="210" y="33.5">COMVID</text>
<text x="227.3" y="35.1">33p</text>
<text x="235.8" y="35.1">C68</text>
<text x="100" y="36.3">SA5</text>
<text x="100" y="39.1">SA6</text>
<text x="100" y="41.9">SA7</text>
<text x="147.9" y="36.3">RD5</text>
<text x="147.9" y="39.1">RD6</text>
<text x="147.9" y="41.9">RD7</text>
<text x="156.4" y="41.9">AD2</text>
<text x="156.4" y="39.1">AD3</text>
<text x="156.4" y="36.3">AD4</text>
<text x="210" y="41.9">VCC</text>
<text x="210" y="39.1">~RESET</text>
<text x="210" y="36.3">EXTVDP</text>
<text x="23.8" y="47.6">GND</text>
<text x="100" y="44.7">SA8</text>
<text x="100" y="47.6">SA9</text>
<text x="156.4" y="47.6">AD0</text>
<text x="156.4" y="44.7">AD1</text>
<text x="210" y="44.7">RD0</text>
<text x="210" y="47.6">RD1</text>
<text x="59.8" y="50.9">FB</text>
<text x="74.6" y="53.2">VCC</text>
<text x="100" y="50.4">SA10</text>
<text x="100" y="53.2">SA11</text>
<text x="156.4" y="53.2">GND</text>
<text x="156.4" y="50.4">~WR</text>
<text x="210" y="50.4">RD2</text>
<text x="210" y="53.2">RD3</text>
<text x="56.6" y="56.6">U$62</text>
<text x="100" y="56">SA12</text>
<text x="100" y="58.8">SA13</text>
<text x="156.4" y="56">A0</text>
<text x="156.4" y="58.8">~CSW</text>
<text x="210" y="56">RD4</text>
<text x="210" y="58.8">RD5</text>
<text x="100" y="61.7">GND</text>
<text x="147.9" y="61.7">VCC</text>
<text x="156.4" y="61.7">~CSR</text>
<text x="156.4" y="64.5">~INT</text>
<text x="210" y="61.7">RD6</text>
<text x="210" y="64.5">RD7</text>
<text x="21" y="70.1">COMVID</text>
<text x="46.4" y="70.1">2N4401</text>
<text x="46.4" y="67.3">Q62</text>
<text x="100" y="70.1">~RW</text>
<text x="100" y="67.3">~WR</text>
<text x="156.4" y="67.3">D0</text>
<text x="156.4" y="70.1">D1</text>
<text x="210" y="70.1">D6</text>
<text x="210" y="67.3">D7</text>
<text x="246.6" y="67">~CE SELECTED WITH</text>
<text x="246.6" y="70">ADDRESS BXXX (1011) Y3</text>
<text x="47.3" y="74.3">RCA-FEMALE-PCB</text>
<text x="100" y="72.9">~CAS</text>
<text x="147.9" y="72.9">GND</text>
<text x="156.4" y="72.9">D2</text>
<text x="156.4" y="75.8">D3</text>
<text x="210" y="75.8">D4</text>
<text x="210" y="72.9">D5</text>
<text x="116.9" y="78.6">HM62256</text>
<text x="64.3" y="85.6">RCA6</text>
<text x="173.3" y="87">~NMI D61</text>
<text x="176.1" y="89.6">SB140</text>
<text x="193" y="87">~INT</text>
<text x="21.4" y="91.6">100n</text>
<text x="30.6" y="91.3" transform="rotate(-90 30.6 91.3)">R63</text>
<text x="35.9" y="91.3" transform="rotate(-90 35.9 91.3)">470</text>
<text x="41.9" y="91.3" transform="rotate(-90 41.9 91.3)">R64</text>
<text x="47.2" y="91.3" transform="rotate(-90 47.2 91.3)">75</text>
<text x="108.4" y="95.5">AD0</text>
<text x="119.7" y="92">IC65</text>
<text x="142.3" y="95.5">RD0</text>
<text x="150.7" y="95.5">AD0</text>
<text x="162" y="92">IC66</text>
<text x="193" y="95.5">AD0</text>
<text x="204.3" y="92">IC67</text>
<text x="21.4" y="100">C616</text>
<text x="49.2" y="98.3">GND</text>
<text x="108.4" y="98.3">AD1</text>
<text x="108.4" y="101.1">AD2</text>
<text x="142.3" y="98.3">RD1</text>
<text x="142.3" y="101.1">RD2</text>
<text x="150.7" y="98.3">AD1</text>
<text x="150.7" y="101.1">AD2</text>
<text x="162" y="101.1">~INT</text>
<text x="184.6" y="98.3">SA0</text>
<text x="184.6" y="101.1">SA1</text>
<text x="193" y="98.3">AD1</text>
<text x="193" y="101.1">AD2</text>
<text x="226.9" y="98.3">SA7</text>
<text x="226.9" y="101.1">SA8</text>
<text x="23.8" y="106.8">CAS0</text>
<text x="33" y="105.2">J-EXTVDP</text>
<text x="52" y="106.8">EXTVDP</text>
<text x="66.1" y="103.5">IF NEEDED CAN CONNECT</text>
<text x="66.1" y="106.5">~CAS THROUGH 3 NOT</text>
<text x="108.4" y="104">AD3</text>
<text x="108.4" y="106.8">AD4</text>
<text x="142.3" y="104">RD3</text>
<text x="142.3" y="106.8">RD4</text>
<text x="150.7" y="104">AD3</text>
<text x="150.7" y="106.8">AD4</text>
<text x="184.6" y="104">SA2</text>
<text x="184.6" y="106.8">SA3</text>
<text x="193" y="104">AD3</text>
<text x="193" y="106.8">AD4</text>
<text x="226.9" y="104">SA9</text>
<text x="226.9" y="106.8">SA10</text>
<text x="23.8" y="112.4">CAS1</text>
<text x="23.8" y="109.6">CAS</text>
<text x="38.6" y="113">J-EXTVDP</text>
<text x="52" y="109.6">GND</text>
<text x="66.1" y="109.5">OTHERWISE DIRECTLY</text>
<text x="66.1" y="112.4">FROM ~CAS TO CAS</text>
<text x="108.4" y="109.6">AD5</text>
<text x="108.4" y="112.4">AD6</text>
<text x="142.3" y="109.6">RD5</text>
<text x="142.3" y="112.4">RD6</text>
<text x="150.7" y="109.6">AD5</text>
<text x="150.7" y="112.4">AD6</text>
<text x="184.6" y="109.6">SA4</text>
<text x="184.6" y="112.4">SA5</text>
<text x="193" y="109.6">AD5</text>
<text x="193" y="112.4">AD6</text>
<text x="226.9" y="109.6">SA11</text>
<text x="226.9" y="112.4">SA12</text>
<text x="13.3" y="115.9">J-CS0</text>
<text x="108.4" y="115.2">AD7</text>
<text x="142.3" y="115.2">RD7</text>
<text x="150.7" y="115.2">AD7</text>
<text x="184.6" y="115.2">SA6</text>
<text x="193" y="115.2">AD7</text>
<text x="226.9" y="115.2">SA13</text>
<text x="108.4" y="120.9">VCC</text>
<text x="108.4" y="123.7">~WR</text>
<text x="150.7" y="123.7">GND</text>
<text x="150.7" y="120.9">RAS</text>
<text x="193" y="123.7">GND</text>
<text x="193" y="120.9">CAS</text>
<text x="119.7" y="129.3">74HC245N</text>
<text x="162" y="129.3">74HC574N</text>
<text x="204.3" y="129.3">74HC574N</text>
<text x="35.1" y="137.1">IC63C</text>
<text x="77.4" y="137.1">IC63B</text>
<text x="119.7" y="137.1">IC63A</text>
<text x="150.7" y="137.8">VCC</text>
<text x="198.7" y="137.8">VCC</text>
<text x="12.5" y="140.6">R/~W</text>
<text x="46.4" y="140.6">~R/W ~RAS</text>
<text x="88.7" y="140.6">RAS</text>
<text x="97.1" y="140.6">~WR</text>
<text x="131" y="140.6">~RW</text>
<text x="32.3" y="146.3">74HC04N</text>
<text x="77.4" y="146.3">74HC04N</text>
<text x="119.7" y="146.3">74HC04N</text>
<text x="35.1" y="154">IC63F</text>
<text x="77.4" y="154">IC63E</text>
<text x="119.7" y="154">IC63D</text>
<text x="200.8" y="152.6">IC63P IC64P IC65P IC66P IC67P</text>
<text x="12.5" y="157.5">~CAS</text>
<text x="43.6" y="157.5">CAS0</text>
<text x="131" y="157.5">CAS1</text>
<text x="35.1" y="163.2">74HC04N</text>
<text x="77.4" y="163.2">74HC04N</text>
<text x="119.7" y="163.2">74HC04N</text>
<text x="161.9" y="165.4" transform="rotate(-90 161.9 165.4)">IC64D</text>
<text x="176" y="165.4" transform="rotate(-90 176 165.4)">IC64C</text>
<text x="15.3" y="171.6">~CE</text>
<text x="35.1" y="170.9">IC64A</text>
<text x="152.7" y="169.8" transform="rotate(-90 152.7 169.8)">74HC32N</text>
<text x="166.8" y="169.8" transform="rotate(-90 166.8 169.8)">74HC32N</text>
<text x="198.7" y="168.8">GND</text>
<text x="15.3" y="177.3">R/~W</text>
<text x="43.6" y="174.5">~CSW</text>
<text x="15.3" y="185.7">~CE</text>
<text x="35.1" y="180.1">74HC32N</text>
<text x="35.1" y="185">IC64B</text>
<text x="15.3" y="191.4">~R/W</text>
<text x="43.6" y="188.6">~CSR</text>
<text x="35.1" y="194.2">74HC32N</text>
</g>
<g font-size="2.8" fill="#c90d0c">
<text x="170.5" y="16.5">U61</text>
<text x="170.5" y="81.4">TMS9918A</text>
</g>
<g font-size="2.4" fill="#808080">
<text x="111.6" y="21.8">10</text>
<text x="119.5" y="23">A0</text>
<text x="129.5" y="23">I/O0</text>
<text x="139.2" y="21.8">11</text>
<text x="166.5" y="21.8">1</text>
<text x="173.1" y="23">~RAS</text>
<text x="189" y="23">XTAL2</text>
<text x="201.3" y="21.8">40</text>
<text x="113" y="24.6">9</text>
<text x="113" y="27.4">8</text>
<text x="119.5" y="25.8">A1</text>
<text x="119.5" y="28.7">A2</text>
<text x="129.5" y="25.8">I/O1</text>
<text x="129.5" y="28.7">I/O2</text>
<text x="139.2" y="24.6">12</text>
<text x="139.2" y="27.4">13</text>
<text x="166.5" y="24.6">2</text>
<text x="166.5" y="27.4">3</text>
<text x="173.1" y="25.8">~CAS</text>
<text x="173.1" y="28.7">AD7</text>
<text x="186.4" y="28.7">CPUCLK</text>
<text x="189" y="25.8">XTAL1</text>
<text x="201.3" y="27.4">38</text>
<text x="201.3" y="24.6">39</text>
<text x="113" y="30.2">7</text>
<text x="113" y="33.1">6</text>
<text x="113" y="35.9">5</text>
<text x="119.5" y="31.5">A3</text>
<text x="119.5" y="34.3">A4</text>
<text x="129.5" y="31.5">I/O3</text>
<text x="129.5" y="34.3">I/O4</text>
<text x="139.2" y="30.2">15</text>
<text x="139.2" y="33.1">16</text>
<text x="139.2" y="35.9">17</text>
<text x="166.5" y="30.2">4</text>
<text x="166.5" y="33.1">5</text>
<text x="166.5" y="35.9">6</text>
<text x="173.1" y="31.5">AD6</text>
<text x="173.1" y="34.3">AD5</text>
<text x="184" y="31.5">GROMCLK</text>
<text x="186.5" y="34.3">COMVID</text>
<text x="201.3" y="35.9">35</text>
<text x="201.3" y="33.1">36</text>
<text x="201.3" y="30.2">37</text>
<text x="113" y="38.7">4</text>
<text x="113" y="41.5">3</text>
<text x="119.5" y="37.1">A5</text>
<text x="119.5" y="39.9">A6</text>
<text x="129.5" y="37.1">I/O5</text>
<text x="129.5" y="39.9">I/O6</text>
<text x="139.2" y="38.7">18</text>
<text x="139.2" y="41.5">19</text>
<text x="166.5" y="38.7">7</text>
<text x="166.5" y="41.5">8</text>
<text x="173.1" y="37.1">AD4</text>
<text x="173.1" y="39.9">AD3</text>
<text x="184.3" y="39.9">~RST/SYN</text>
<text x="186.5" y="37.1">EXTVDP</text>
<text x="201.3" y="41.5">33</text>
<text x="201.3" y="38.7">34</text>
<text x="111.6" y="44.3">25</text>
<text x="111.6" y="47.2">24</text>
<text x="119.5" y="42.8">A7</text>
<text x="119.5" y="45.6">A8</text>
<text x="129.5" y="42.8">I/O7</text>
<text x="165.2" y="47.2">10</text>
<text x="166.5" y="44.3">9</text>
<text x="173.1" y="42.8">AD2</text>
<text x="173.1" y="45.6">AD1</text>
<text x="191" y="42.8">VCC</text>
<text x="191.3" y="45.6">RD0</text>
<text x="201.3" y="47.2">31</text>
<text x="201.3" y="44.3">32</text>
<text x="111.6" y="50">21</text>
<text x="111.6" y="52.8">23</text>
<text x="119.5" y="48.4">A9</text>
<text x="119.5" y="51.2">A10</text>
<text x="165.2" y="52.8">12</text>
<text x="165.4" y="50">11</text>
<text x="173.1" y="48.4">AD0</text>
<text x="173.1" y="51.2">R/~W</text>
<text x="191.3" y="51.2">RD2</text>
<text x="191.3" y="48.4">RD1</text>
<text x="201.3" y="52.8">29</text>
<text x="201.3" y="50">30</text>
<text x="111.6" y="58.4">26</text>
<text x="113" y="55.6">2</text>
<text x="119.5" y="54">A11</text>
<text x="119.5" y="56.9">A12</text>
<text x="119.5" y="59.7">A13</text>
<text x="165.2" y="55.6">13</text>
<text x="165.2" y="58.4">14</text>
<text x="173.1" y="54">GND</text>
<text x="173.1" y="56.9">MODE</text>
<text x="173.1" y="59.7">~CSW</text>
<text x="191.3" y="59.7">RD5</text>
<text x="191.3" y="56.9">RD4</text>
<text x="191.3" y="54">RD3</text>
<text x="201.3" y="58.4">27</text>
<text x="201.3" y="55.6">28</text>
<text x="113" y="61.3">1</text>
<text x="119.5" y="62.5">A14</text>
<text x="129" y="62.5">VCC</text>
<text x="139.2" y="61.3">28</text>
<text x="165.2" y="61.3">15</text>
<text x="165.2" y="64.1">16</text>
<text x="173.1" y="62.5">~CSR</text>
<text x="173.1" y="65.3">~INT</text>
<text x="191.3" y="65.3">RD7</text>
<text x="191.3" y="62.5">RD6</text>
<text x="201.3" y="64.1">25</text>
<text x="201.3" y="61.3">26</text>
<text x="111.6" y="66.9">27</text>
<text x="111.6" y="69.7">22</text>
<text x="119.5" y="68.1">WE</text>
<text x="119.5" y="71">OE</text>
<text x="165.2" y="66.9">17</text>
<text x="165.2" y="69.7">18</text>
<text x="173.1" y="68.1">CD7</text>
<text x="173.1" y="71">CD6</text>
<text x="191.3" y="71">CD1</text>
<text x="191.3" y="68.1">CD0</text>
<text x="201.3" y="69.7">23</text>
<text x="201.3" y="66.9">24</text>
<text x="111.6" y="72.5">20</text>
<text x="119.5" y="73.8">CS</text>
<text x="129.3" y="73.8">VSS</text>
<text x="139.2" y="72.5">14</text>
<text x="165.2" y="72.5">19</text>
<text x="165.2" y="75.4">20</text>
<text x="173.1" y="73.8">CD5</text>
<text x="173.1" y="76.6">CD4</text>
<text x="191.3" y="76.6">CD3</text>
<text x="191.3" y="73.8">CD2</text>
<text x="201.3" y="75.4">21</text>
<text x="201.3" y="72.5">22</text>
<text x="115.8" y="95.1">2</text>
<text x="139.2" y="95.1">18</text>
<text x="158.1" y="95.1">2</text>
<text x="181.5" y="95.1">19</text>
<text x="200.4" y="95.1">2</text>
<text x="223.8" y="95.1">19</text>
<text x="115.8" y="97.9">3</text>
<text x="115.8" y="100.7">4</text>
<text x="122.3" y="96.3">A1</text>
<text x="122.3" y="99.2">A2</text>
<text x="122.3" y="102">A3</text>
<text x="131.1" y="102">B3</text>
<text x="131.1" y="99.2">B2</text>
<text x="131.1" y="96.3">B1</text>
<text x="139.2" y="100.7">16</text>
<text x="139.2" y="97.9">17</text>
<text x="158.1" y="97.9">3</text>
<text x="158.1" y="100.7">4</text>
<text x="164.6" y="96.3">1D</text>
<text x="164.6" y="99.2">2D</text>
<text x="164.6" y="102">3D</text>
<text x="173.1" y="102">3Q</text>
<text x="173.1" y="99.2">2Q</text>
<text x="173.1" y="96.3">1Q</text>
<text x="181.5" y="100.7">17</text>
<text x="181.5" y="97.9">18</text>
<text x="200.4" y="97.9">3</text>
<text x="200.4" y="100.7">4</text>
<text x="206.9" y="96.3">1D</text>
<text x="206.9" y="99.2">2D</text>
<text x="206.9" y="102">3D</text>
<text x="215.5" y="102">3Q</text>
<text x="215.5" y="99.2">2Q</text>
<text x="215.5" y="96.3">1Q</text>
<text x="223.8" y="100.7">17</text>
<text x="223.8" y="97.9">18</text>
<text x="18.6" y="106.4">1</text>
<text x="46.8" y="106.4">2</text>
<text x="115.8" y="103.6">5</text>
<text x="115.8" y="106.4">6</text>
<text x="122.3" y="104.8">A4</text>
<text x="122.3" y="107.6">A5</text>
<text x="131.1" y="107.6">B5</text>
<text x="131.1" y="104.8">B4</text>
<text x="139.2" y="106.4">14</text>
<text x="139.2" y="103.6">15</text>
<text x="158.1" y="103.6">5</text>
<text x="158.1" y="106.4">6</text>
<text x="164.6" y="104.8">4D</text>
<text x="164.6" y="107.6">5D</text>
<text x="173.1" y="107.6">5Q</text>
<text x="173.1" y="104.8">4Q</text>
<text x="181.5" y="106.4">15</text>
<text x="181.5" y="103.6">16</text>
<text x="200.4" y="103.6">5</text>
<text x="200.4" y="106.4">6</text>
<text x="206.9" y="104.8">4D</text>
<text x="206.9" y="107.6">5D</text>
<text x="215.5" y="107.6">5Q</text>
<text x="215.5" y="104.8">4Q</text>
<text x="223.8" y="106.4">15</text>
<text x="223.8" y="103.6">16</text>
<text x="18.6" y="109.2">2</text>
<text x="18.6" y="112">3</text>
<text x="46.8" y="109.2">1</text>
<text x="115.8" y="109.2">7</text>
<text x="115.8" y="112">8</text>
<text x="122.3" y="110.4">A6</text>
<text x="122.3" y="113.3">A7</text>
<text x="131.1" y="113.3">B7</text>
<text x="131.1" y="110.4">B6</text>
<text x="139.2" y="112">12</text>
<text x="139.2" y="109.2">13</text>
<text x="158.1" y="109.2">7</text>
<text x="158.1" y="112">8</text>
<text x="164.6" y="110.4">6D</text>
<text x="164.6" y="113.3">7D</text>
<text x="173.1" y="113.3">7Q</text>
<text x="173.1" y="110.4">6Q</text>
<text x="181.5" y="112">13</text>
<text x="181.5" y="109.2">14</text>
<text x="200.4" y="109.2">7</text>
<text x="200.4" y="112">8</text>
<text x="206.9" y="110.4">6D</text>
<text x="206.9" y="113.3">7D</text>
<text x="215.5" y="113.3">7Q</text>
<text x="215.5" y="110.4">6Q</text>
<text x="223.8" y="112">13</text>
<text x="223.8" y="109.2">14</text>
<text x="115.8" y="114.8">9</text>
<text x="122.3" y="116.1">A8</text>
<text x="131.1" y="116.1">B8</text>
<text x="139.2" y="114.8">11</text>
<text x="158.1" y="114.8">9</text>
<text x="164.6" y="116.1">8D</text>
<text x="173.1" y="116.1">8Q</text>
<text x="181.5" y="114.8">12</text>
<text x="200.4" y="114.8">9</text>
<text x="206.9" y="116.1">8D</text>
<text x="215.5" y="116.1">8Q</text>
<text x="223.8" y="114.8">12</text>
<text x="114.4" y="123.3">19</text>
<text x="115.8" y="120.5">1</text>
<text x="122.3" y="121.7">DIR</text>
<text x="122.3" y="124.5">G</text>
<text x="156.9" y="120.5">11</text>
<text x="158.1" y="123.3">1</text>
<text x="164.6" y="124.5">OC</text>
<text x="164.6" y="121.7">CLK</text>
<text x="199.2" y="120.5">11</text>
<text x="200.4" y="123.3">1</text>
<text x="206.9" y="124.5">OC</text>
<text x="206.9" y="121.7">CLK</text>
<text x="22.7" y="140.2">5</text>
<text x="40.5" y="140.2">6</text>
<text x="65" y="140.2">3</text>
<text x="82.8" y="140.2">4</text>
<text x="107.3" y="140.2">1</text>
<text x="125.1" y="140.2">2</text>
<text x="153.2" y="149.3" transform="rotate(-90 153.2 149.3)">13</text>
<text x="158.8" y="149.3" transform="rotate(-90 158.8 149.3)">12</text>
<text x="167.3" y="149.3" transform="rotate(-90 167.3 149.3)">10</text>
<text x="172.9" y="149.3" transform="rotate(-90 172.9 149.3)">9</text>
<text x="201.1" y="146.5" transform="rotate(-90 201.1 146.5)">14</text>
<text x="209.6" y="146.5" transform="rotate(-90 209.6 146.5)">14</text>
<text x="218" y="146.5" transform="rotate(-90 218 146.5)">20</text>
<text x="226.5" y="146.5" transform="rotate(-90 226.5 146.5)">20</text>
<text x="235" y="146.5" transform="rotate(-90 235 146.5)">20</text>
<text x="21.4" y="157.2">13</text>
<text x="40.5" y="157.2">12</text>
<text x="63.8" y="157.2">11</text>
<text x="82.8" y="157.2">10</text>
<text x="107.3" y="157.2">9</text>
<text x="125.1" y="157.2">8</text>
<text x="170.1" y="161.5" transform="rotate(-90 170.1 161.5)">8</text>
<text x="201.1" y="158.7" transform="rotate(-90 201.1 158.7)">7</text>
<text x="209.6" y="158.7" transform="rotate(-90 209.6 158.7)">7</text>
<text x="218" y="160" transform="rotate(-90 218 160)">10</text>
<text x="226.5" y="160" transform="rotate(-90 226.5 160)">10</text>
<text x="235" y="160" transform="rotate(-90 235 160)">10</text>
<text x="156" y="162.6" transform="rotate(-90 156 162.6)">11</text>
<text x="25.5" y="171.3">1</text>
<text x="25.5" y="176.9">2</text>
<text x="37.7" y="174.1">3</text>
<text x="25.5" y="185.4">4</text>
<text x="25.5" y="191">5</text>
<text x="37.7" y="188.2">6</text>
</g>
<g font-size="2" fill="#808080">
<text x="203.6" y="149.1" transform="rotate(-90 203.6 149.1)">VCC</text>
<text x="212.1" y="149.1" transform="rotate(-90 212.1 149.1)">VCC</text>
<text x="220.5" y="149.1" transform="rotate(-90 220.5 149.1)">VCC</text>
<text x="229" y="149.1" transform="rotate(-90 229 149.1)">VCC</text>
<text x="237.5" y="149.1" transform="rotate(-90 237.5 149.1)">VCC</text>
<text x="203.6" y="158.4" transform="rotate(-90 203.6 158.4)">GND</text>
<text x="212.1" y="158.4" transform="rotate(-90 212.1 158.4)">GND</text>
<text x="220.5" y="158.4" transform="rotate(-90 220.5 158.4)">GND</text>
<text x="229" y="158.4" transform="rotate(-90 229 158.4)">GND</text>
<text x="237.5" y="158.4" transform="rotate(-90 237.5 158.4)">GND</text>
</g>
</svg>
